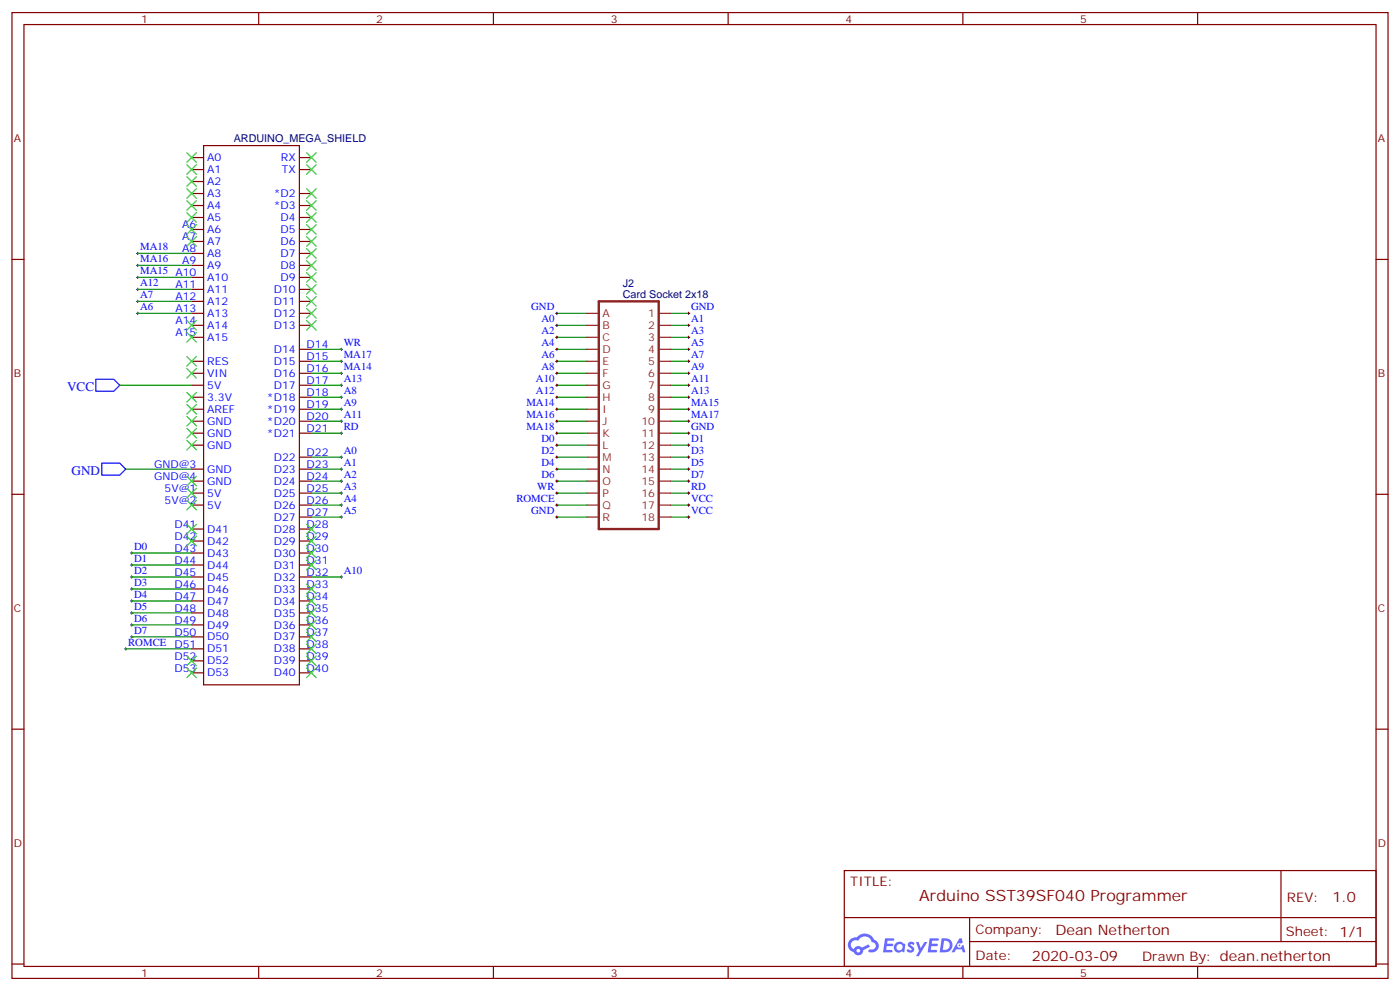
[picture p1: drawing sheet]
<svg xmlns="http://www.w3.org/2000/svg" width="412mm" height="292mm" viewBox="0 0 412 292" stroke-linecap="round" stroke-linejoin="round" font-family="sans-serif">
<g fill="none" stroke="#870000" stroke-width=".35">
<path d="M3.5 3.7h405.4v284.3h-405.4zM7.1 7.2h398.2v277.3h-398.2zM76.2 3.7v3.5M145.3 3.7v3.5M214.5 3.7v3.5M283.6 3.7v3.5M352.8 3.7v3.5M3.5 76.4h3.6M405.3 76.4h3.6M3.5 145.5h3.6M405.3 145.5h3.6M3.5 214.7h3.6"/>
<path d="M405.3 214.7h3.6M248.7 256.3h156.6v28.2h-156.6zM377.3 256.3v20.9M248.7 270.1h156.5M285.6 277.2h119.6M285.6 270.1v14.2M3.5 283.8h3.6M76.2 284.5v3.5M145.3 284.5v3.5M214.5 284.5v3.5M283.6 284.5v3.5M352.8 284.5v3.5"/>
<path d="M405.3 283.8h3.6"/>
</g>
<g fill="#5487ff">
<path d="M267.7 277.5a1.22 1.22 0 0 1 1.7 .2l-.4 .6a.47 .47 0 0 0-.3-.4 .47 .47 0 0 0-.5 .2l.1 .2a1.14 1.14 0 0 1 .8 1.8 1.14 1.14 0 0 1-1.9 0l-.2-.2 .5-.6 .7 .5a.29 .29 0 0 0 .3-.3 .29 .29 0 0 0-.2-.3 1.04 1.04 0 0 1-.6-1.7z"/>
<path d="M260.7 276.2h2.4l.3 .2-.2 .5-1.8 .1-.1 .8h1.5l.3 .4-.3 .4h-1.6l-.2 1.1h1.7l.2 .3-.2 .3-2.6 .1z"/>
<path d="M273.8 276.2h2.4l.3 .2-.1 .5-1.8 .1-.2 .8h1.6l.3 .4-.4 .4-1.6-.1-.1 1.1 1.7 .1 .2 .3-.2 .3-2.6 .1z"/>
<path d="M282.6 276.2h.7l.3 1.3-.6 .3a.69 .69 0 0 0-1 .3 .69 .69 0 0 0 .4 .9 .69 .69 0 0 0 .9-.6l.5-.2 .6 2.2h-.8l-.2-.9h-1.8l-.5 .9h-.8z"/>
<path d="M269.8 277.3h.8l.6 1.8 1.1-1.8h.9l-2.6 4.2h-.8l.9-1.5z"/>
<path d="M277.4 276.2l-.6 4.2h1.3a2.11 2.11 0 0 0 2.5-2.1 2.11 2.11 0 0 0-2.5-2.1zM278.1 277a1.39 1.39 0 0 1 1.7 1.4 1.39 1.39 0 0 1-1.8 1.2h-.3z"/>
<path d="M263.7 277.8a1.54 1.54 0 0 0-.1 2.2 1.54 1.54 0 0 0 2.2 .1l.6 .3 .3-2.3-.2-.3h-.4a1.49 1.49 0 0 0-2.4 0zM264 278.8a.94 .94 0 0 1 1.8 0 .94 .94 0 0 1-1.8 0z"/>
<path d="M250.4 276.6a2.18 2.18 0 0 0 1.1 3.7 1.44 1.44 0 0 0 1.6 .9 1.44 1.44 0 0 0 1.2-1.4l2-1.1-.5-.7-1.9 1a1.47 1.47 0 0 0-2.4 .4 1.39 1.39 0 0 1-.7-1.9 1.39 1.39 0 0 1 2-.5 2.12 2.12 0 0 1 2.2-1.3 2.12 2.12 0 0 1 1.9 1.7 1.14 1.14 0 0 1 1.1 1.4 1.14 1.14 0 0 1-1.7 .7 .43 .43 0 0 0-.5 .4 .43 .43 0 0 0 .4 .5 1.98 1.98 0 0 0 2.5-1.2 1.98 1.98 0 0 0-1.2-2.6 3.1 3.1 0 0 0-5.3-.6l-.9 .1zM252.3 279.9a.55 .55 0 0 1 1.1 0 .55 .55 0 0 1-1.1 0z"/>
<circle cx="282.6" cy="278.3" r=".26"/>
</g>
<g fill="none" stroke="#870000" stroke-width=".35">
<path d="M56.4 46.4h3.6M56.4 49.9h3.6M56.4 57h3.6M56.4 53.4h3.6M60 42.9h28.2v158.7h-28.2zM88.2 46.4h3.5M88.2 49.9h3.5M88.2 57h3.5M56.4 60.5h3.6M56.4 64h3.6M56.4 67.6h3.6M56.4 71.1h3.6"/>
<path d="M56.4 74.6h3.6M56.4 78.1h3.6M88.2 60.5h3.5M88.2 64h3.5M88.2 67.6h3.5M88.2 71.1h3.5M88.2 74.6h3.5M88.2 78.1h3.5M56.4 81.7h3.6M56.4 85.2h3.6M56.4 88.7h3.6M56.4 92.3h3.6"/>
<path d="M56.4 95.8h3.6M56.4 99.3h3.6M88.2 81.7h3.5M88.2 85.2h3.5M88.2 88.7h3.5M88.2 92.3h3.5M88.2 95.8h3.5M56.4 109.9h3.6M56.4 106.4h3.6M56.4 113.4h3.6M56.4 116.9h3.6M88.2 109.9h3.5"/>
<path d="M88.2 106.4h3.5M88.2 113.4h3.5M88.2 116.9h3.5M88.2 102.8h3.5M56.4 120.5h3.6M56.4 124h3.6M56.4 127.5h3.6M56.4 131.1h3.6M56.4 138.1h3.6M88.2 120.5h3.5M88.2 124h3.5M88.2 127.5h3.5"/>
<path d="M88.2 134.6h3.5M88.2 138.1h3.5M56.4 141.6h3.6M56.4 145.2h3.6M56.4 148.7h3.6M56.4 155.8h3.6M56.4 159.3h3.6M88.2 141.6h3.5M88.2 145.2h3.5M88.2 148.7h3.5M88.2 152.2h3.5M88.2 155.8h3.5"/>
<path d="M88.2 159.3h3.5M56.4 162.8h3.6M56.4 166.3h3.6M56.4 169.9h3.6M56.4 173.4h3.6M56.4 176.9h3.6M88.2 162.8h3.5M88.2 166.3h3.5M88.2 169.9h3.5M88.2 173.4h3.5M88.2 176.9h3.5M56.4 180.4h3.6"/>
<path d="M56.4 184h3.6M56.4 187.5h3.6M56.4 191h3.6M56.4 194.6h3.6M56.4 198.1h3.6M88.2 180.4h3.5M88.2 184h3.5M88.2 187.5h3.5M88.2 191h3.5M88.2 194.6h3.5M88.2 198.1h3.5"/>
</g>
<path d="M28.2 111.7h5.3l1.8 1.7-1.8 1.8h-5.3zM30 136.3h5.3l1.7 1.8-1.7 1.8h-5.3z" fill="none" stroke="#00f" stroke-width=".35"/>
<g fill="none" stroke="#008700" stroke-width=".35">
<path d="M40.6 78.1h15.8M40.6 74.6h15.8M40.6 92.3h15.8M40.6 88.7h15.8M40.6 85.2h15.8M40.6 81.7h15.8M164 92.3h8.9M164 95.8h8.9M164 99.3h8.9M197.6 92.3h5.2M197.6 95.8h5.2M197.6 99.3h5.2"/>
<path d="M35.3 113.4h21.1M91.7 113.4h8.8M91.7 116.9h8.8M91.7 109.9h8.8M91.7 106.4h8.8M91.7 102.8h8.8M164 113.4h8.9M164 116.9h8.9M164 109.9h8.9M164 106.4h8.9M164 102.8h8.9M197.6 113.4h5.2"/>
<path d="M197.6 116.9h5.2M197.6 109.9h5.2M197.6 106.4h5.2M197.6 102.8h5.2M37 138.1h19.4M91.7 138.1h8.8M91.7 134.6h8.8M91.7 120.5h8.8M91.7 124h8.8M91.7 127.5h8.8M164 138.1h8.9M164 134.6h8.9"/>
<path d="M164 120.5h8.9M164 124h8.9M164 127.5h8.9M164 131.1h8.9M197.6 138.1h5.2M197.6 134.6h5.2M197.6 120.5h5.2M197.6 124h5.2M197.6 127.5h5.2M197.6 131.1h5.2M91.7 141.6h8.8M91.7 145.2h8.8"/>
<path d="M91.7 148.7h8.8M91.7 152.2h8.8M164 141.6h8.9M164 145.2h8.9M164 148.7h8.9M164 152.2h8.9M197.6 141.6h5.2M197.6 145.2h5.2M197.6 148.7h5.2M197.6 152.2h5.2M38.8 169.9h17.6M38.8 162.8h17.6"/>
<path d="M38.8 166.3h17.6M38.8 173.4h17.6M38.8 176.9h17.6M91.7 169.9h8.8M37 191h19.4M38.8 180.4h17.6M38.8 184h17.6M38.8 187.5h17.6"/>
</g>
<g fill="none" stroke="#3c3" stroke-width=".35">
<path d="M55 45l2.9 2.8M55 48.5l2.9 2.8M55 52l2.9 2.9M55 55.6l2.9 2.8M55 59.1l2.9 2.8M57.9 45l-2.9 2.8M57.9 48.5l-2.9 2.8M57.9 52l-2.9 2.9M57.9 55.6l-2.9 2.8M57.9 59.1l-2.9 2.8M90.3 45l2.8 2.8M90.3 48.5l2.8 2.8"/>
<path d="M90.3 55.6l2.8 2.8M90.3 59.1l2.8 2.8M93.1 45l-2.8 2.8M93.1 48.5l-2.8 2.8M93.1 55.6l-2.8 2.8M93.1 59.1l-2.8 2.8M55 62.6l2.9 2.8M55 66.1l2.9 2.9M55 69.7l2.9 2.8M57.9 62.6l-2.9 2.8M57.9 66.1l-2.9 2.9M57.9 69.7l-2.9 2.8"/>
<path d="M90.3 62.6l2.8 2.8M90.3 66.1l2.8 2.9M90.3 69.7l2.8 2.8M90.3 73.2l2.8 2.8M90.3 76.7l2.8 2.9M93.1 69.7l-2.8 2.8M93.1 73.2l-2.8 2.8M93.1 62.6l-2.8 2.8M93.1 66.1l-2.8 2.9M93.1 76.7l-2.8 2.9M55 97.9l2.9 2.8M55 94.4l2.9 2.8"/>
<path d="M57.9 97.9l-2.9 2.8M57.9 94.4l-2.9 2.8M90.3 94.4l2.8 2.8M90.3 83.8l2.8 2.8M90.3 87.3l2.8 2.8M90.3 90.8l2.8 2.9M90.3 80.3l2.8 2.8M93.1 80.3l-2.8 2.8M93.1 83.8l-2.8 2.8M93.1 90.8l-2.8 2.9M93.1 94.4l-2.8 2.8M93.1 87.3l-2.8 2.8"/>
<path d="M55 105l2.9 2.8M55 108.5l2.9 2.8M55 115.5l2.9 2.9M55 119.1l2.9 2.8M57.9 105l-2.9 2.8M57.9 108.5l-2.9 2.8M57.9 115.5l-2.9 2.9M57.9 119.1l-2.9 2.8M55 122.6l2.9 2.8M55 126.1l2.9 2.8M55 129.6l2.9 2.9M57.9 122.6l-2.9 2.8"/>
<path d="M57.9 126.1l-2.9 2.8M57.9 129.6l-2.9 2.9M55 154.3l2.9 2.9M55 157.9l2.9 2.8M55 140.2l2.9 2.9M55 143.8l2.9 2.8M55 147.3l2.9 2.8M57.9 154.3l-2.9 2.9M57.9 157.9l-2.9 2.8M57.9 140.2l-2.9 2.9M57.9 143.8l-2.9 2.8M57.9 147.3l-2.9 2.8"/>
<path d="M90.3 154.3l2.8 2.9M90.3 157.9l2.8 2.8M93.1 154.3l-2.8 2.9M93.1 157.9l-2.8 2.8M90.3 175.5l2.8 2.8M90.3 161.4l2.8 2.8M90.3 164.9l2.8 2.8M90.3 172l2.8 2.8M90.3 179l2.8 2.9M93.1 175.5l-2.8 2.8M93.1 161.4l-2.8 2.8M93.1 164.9l-2.8 2.8"/>
<path d="M93.1 172l-2.8 2.8M93.1 179l-2.8 2.9M55 196.7l2.9 2.8M55 193.1l2.9 2.9M57.9 193.1l-2.9 2.9M57.9 196.7l-2.9 2.8M90.3 182.6l2.8 2.8M90.3 196.7l2.8 2.8M90.3 189.6l2.8 2.8M90.3 186.1l2.8 2.8M90.3 193.1l2.8 2.9M93.1 196.7l-2.8 2.8"/>
<path d="M93.1 189.6l-2.8 2.8M93.1 186.1l-2.8 2.8M93.1 193.1l-2.8 2.9M93.1 182.6l-2.8 2.8"/>
</g>
<g fill="none" stroke="#000" stroke-width=".29">
<path d="M40.2 78.1h.7M40.2 74.6h.7M40.6 74.3v.7M40.6 77.8v.7M40.2 92.3h.7M40.2 88.7h.7M40.2 85.2h.7M40.2 81.7h.7M40.6 81.3v.7M40.6 84.8v.7M40.6 88.4v.7M40.6 91.9v.7"/>
<path d="M163.7 92.3h.7M163.7 99.3h.7M163.7 95.8h.7M164 91.9v.7M164 95.4v.7M164 99v.7M202.5 92.3h.7M202.5 99.3h.7M202.5 95.8h.7M202.8 91.9v.7M202.8 95.4v.7M202.8 99v.7"/>
<path d="M100.2 116.9h.7M100.2 113.4h.7M100.2 109.9h.7M100.2 106.4h.7M100.2 102.8h.7M100.5 102.5v.7M100.5 106v.7M100.5 109.5v.7M100.5 113.1v.7M100.5 116.6v.7M163.7 116.9h.7M163.7 113.4h.7"/>
<path d="M163.7 109.9h.7M163.7 106.4h.7M163.7 102.8h.7M164 102.5v.7M164 106v.7M164 109.5v.7M164 113.1v.7M164 116.6v.7M202.5 116.9h.7M202.5 113.4h.7M202.5 109.9h.7M202.5 106.4h.7"/>
<path d="M202.5 102.8h.7M202.8 102.5v.7M202.8 106v.7M202.8 109.5v.7M202.8 113.1v.7M202.8 116.6v.7M100.2 134.6h.7M100.2 138.1h.7M100.2 120.5h.7M100.2 124h.7M100.2 127.5h.7M100.5 120.1v.7"/>
<path d="M100.5 123.6v.8M100.5 127.2v.7M100.5 134.2v.7M100.5 137.8v.7M163.7 134.6h.7M163.7 138.1h.7M163.7 120.5h.7M163.7 124h.7M163.7 127.5h.7M163.7 131.1h.7M164 120.1v.7M164 123.6v.8"/>
<path d="M164 127.2v.7M164 130.7v.7M164 134.2v.7M164 137.8v.7M202.5 134.6h.7M202.5 138.1h.7M202.5 120.5h.7M202.5 124h.7M202.5 127.5h.7M202.5 131.1h.7M202.8 120.1v.7M202.8 123.6v.8"/>
<path d="M202.8 127.2v.7M202.8 130.7v.7M202.8 134.2v.7M202.8 137.8v.7M100.2 141.6h.7M100.2 145.2h.7M100.2 148.7h.7M100.2 152.2h.7M100.5 141.3v.7M100.5 144.8v.7M100.5 148.3v.7M100.5 151.9v.7"/>
<path d="M163.7 141.6h.7M163.7 145.2h.7M163.7 148.7h.7M163.7 152.2h.7M164 141.3v.7M164 144.8v.7M164 148.3v.7M164 151.9v.7M202.5 141.6h.7M202.5 145.2h.7M202.5 148.7h.7M202.5 152.2h.7"/>
<path d="M202.8 141.3v.7M202.8 144.8v.7M202.8 148.3v.7M202.8 151.9v.7M38.5 169.9h.7M38.5 162.8h.7M38.5 166.3h.7M38.5 173.4h.7M38.5 176.9h.7M38.8 162.5v.7M38.8 166v.7M38.8 169.5v.7"/>
<path d="M38.8 173v.7M38.8 176.6v.7M100.2 169.9h.7M100.5 169.5v.7M36.7 191h.7M37 190.7v.7M38.5 180.4h.7M38.5 184h.7M38.5 187.5h.7M38.8 180.1v.7M38.8 183.6v.7M38.8 187.1v.8"/>
</g>
<path d="M176.4 88.7h17.6v67.1h-17.6z" fill="none" stroke="#8c2424" stroke-width=".71"/>
<g fill="none" stroke="#8c2424" stroke-width=".35">
<path d="M172.9 92.3h3.5M172.9 95.8h3.5M172.9 99.3h3.5M194 92.3h3.6M194 95.8h3.6M194 99.3h3.6M172.9 102.8h3.5M172.9 106.4h3.5M172.9 109.9h3.5M172.9 113.4h3.5M172.9 116.9h3.5M194 102.8h3.6"/>
<path d="M194 106.4h3.6M194 109.9h3.6M194 113.4h3.6M194 116.9h3.6M172.9 120.5h3.5M172.9 124h3.5M172.9 127.5h3.5M172.9 131.1h3.5M172.9 134.6h3.5M172.9 138.1h3.5M194 120.5h3.6M194 124h3.6"/>
<path d="M194 127.5h3.6M194 131.1h3.6M194 134.6h3.6M194 138.1h3.6M172.9 141.6h3.5M172.9 145.2h3.5M172.9 148.7h3.5M172.9 152.2h3.5M194 141.6h3.6M194 145.2h3.6M194 148.7h3.6M194 152.2h3.6"/>
</g>
<text font-size="4.6" fill="#800" x="270.8" y="265.3">Arduino SST39SF040 Programmer</text>
<g font-size="4.2" fill="#800">
<text x="392.5" y="265.6">1.0</text>
<text x="310.9" y="275.1">Dean Netherton</text>
<text x="304" y="282.9">2020-03-09</text>
</g>
<g font-size="3.9" fill="#00f">
<text x="19.8" y="115.2">VCC</text>
<text x="21.1" y="139.9">GND</text>
</g>
<g font-size="3.9" fill="#800">
<text x="250.5" y="260.9">TITLE:</text>
<text x="379.1" y="265.6">REV:</text>
<text x="287.4" y="275.1">Company:</text>
<text x="378.7" y="275.7">Sheet: 1/1</text>
<text x="287.4" y="282.8">Date:</text>
<text x="336.4" y="282.8">Drawn By: dean.netherton</text>
</g>
<g font-size="3.2" fill="#800">
<text x="41.6" y="6.7">1</text>
<text x="110.8" y="6.7">2</text>
<text x="179.9" y="6.7">3</text>
<text x="249.1" y="6.7">4</text>
<text x="318.2" y="6.7">5</text>
<text x="4.1" y="41.8">A</text>
<text x="405.9" y="41.8">A</text>
<text x="4.1" y="110.9">B</text>
<text x="405.9" y="110.9">B</text>
<text x="4.1" y="180.1">C</text>
<text x="405.9" y="180.1">C</text>
<text x="4.1" y="249.2">D</text>
<text x="405.9" y="249.2">D</text>
<text x="41.6" y="287.5">1</text>
<text x="110.8" y="287.5">2</text>
<text x="179.9" y="287.5">3</text>
<text x="249.1" y="287.5">4</text>
<text x="318.2" y="287.5">5</text>
</g>
<g font-size="3.2" fill="#000080">
<text x="68.9" y="41.8">ARDUINO_MEGA_SHIELD</text>
<text x="183.5" y="87.7">Card Socket 2x18</text>
<text x="183.5" y="84.5">J2</text>
</g>
<g font-size="3.2" fill="#00f">
<text x="61" y="47.4">A0</text>
<text x="82.8" y="47.4">RX</text>
<text x="61" y="51">A1</text>
<text x="83" y="51">TX</text>
<text x="61" y="54.5">A2</text>
<text x="61" y="58">A3</text>
<text x="80.7" y="58">*D2</text>
<text x="61" y="61.6">A4</text>
<text x="61" y="65.1">A5</text>
<text x="80.7" y="61.6">*D3</text>
<text x="82.7" y="65.1">D4</text>
<text x="53.7" y="67.2">A6</text>
<text x="53.7" y="70.7">A7</text>
<text x="61" y="68.6">A6</text>
<text x="82.7" y="68.6">D5</text>
<text x="41.3" y="77.3">MA16</text>
<text x="41.3" y="73.7">MA18</text>
<text x="53.7" y="74.3">A8</text>
<text x="53.7" y="77.8">A9</text>
<text x="61" y="72.1">A7</text>
<text x="61" y="75.7">A8</text>
<text x="82.7" y="72.1">D6</text>
<text x="82.7" y="75.7">D7</text>
<text x="41.3" y="80.8">MA15 A10</text>
<text x="61" y="79.2">A9</text>
<text x="61" y="82.7">A10</text>
<text x="82.7" y="79.2">D8</text>
<text x="82.7" y="82.7">D9</text>
<text x="41.3" y="87.8">A7</text>
<text x="41.3" y="84.3">A12</text>
<text x="51.7" y="84.8">A11</text>
<text x="51.7" y="88.4">A12</text>
<text x="61" y="86.3">A11</text>
<text x="61" y="89.8">A12</text>
<text x="80.7" y="86.3">D10</text>
<text x="80.7" y="89.8">D11</text>
<text x="41.3" y="91.4">A6</text>
<text x="51.7" y="91.9">A13</text>
<text x="51.7" y="95.4">A14</text>
<text x="61" y="93.3">A13</text>
<text x="80.7" y="93.3">D12</text>
<text x="156.5" y="91.4">GND</text>
<text x="159.5" y="94.9">A0</text>
<text x="203.6" y="91.4">GND</text>
<text x="203.6" y="94.9">A1</text>
<text x="51.7" y="99">A15</text>
<text x="61" y="96.8">A14</text>
<text x="61" y="100.4">A15</text>
<text x="80.7" y="96.8">D13</text>
<text x="101.2" y="102">WR</text>
<text x="159.5" y="102">A4</text>
<text x="159.5" y="98.4">A2</text>
<text x="203.6" y="102">A5</text>
<text x="203.6" y="98.4">A3</text>
<text x="61" y="107.4">RES</text>
<text x="80.7" y="103.9">D14</text>
<text x="80.7" y="107.4">D15</text>
<text x="90.3" y="102.5">D14</text>
<text x="90.3" y="106">D15</text>
<text x="101.2" y="105.5">MA17</text>
<text x="159.5" y="105.5">A6</text>
<text x="203.6" y="105.5">A7</text>
<text x="61" y="110.9">VIN</text>
<text x="80.7" y="110.9">D16</text>
<text x="90.3" y="109.5">D16</text>
<text x="90.3" y="113.1">D17</text>
<text x="101.2" y="112.5">A13</text>
<text x="101.2" y="109">MA14</text>
<text x="157.9" y="112.5">A10</text>
<text x="159.5" y="109">A8</text>
<text x="203.6" y="109">A9</text>
<text x="203.6" y="112.5">A11</text>
<text x="61" y="114.5">5V</text>
<text x="61" y="118">3.3V</text>
<text x="78.6" y="118">*D18</text>
<text x="80.7" y="114.5">D17</text>
<text x="90.3" y="116.6">D18</text>
<text x="101.2" y="116.1">A8</text>
<text x="101.2" y="119.6">A9</text>
<text x="155" y="119.6">MA14</text>
<text x="157.9" y="116.1">A12</text>
<text x="203.6" y="116.1">A13</text>
<text x="203.6" y="119.6">MA15</text>
<text x="61" y="121.5">AREF</text>
<text x="61" y="125.1">GND</text>
<text x="78.6" y="121.5">*D19</text>
<text x="78.6" y="125.1">*D20</text>
<text x="90.3" y="120.1">D19</text>
<text x="90.3" y="123.6">D20</text>
<text x="101.2" y="123.1">A11</text>
<text x="155" y="123.1">MA16</text>
<text x="203.6" y="123.1">MA17</text>
<text x="61" y="128.6">GND</text>
<text x="78.6" y="128.6">*D21</text>
<text x="90.3" y="127.2">D21</text>
<text x="101.2" y="126.6">RD</text>
<text x="155" y="126.6">MA18</text>
<text x="159.5" y="130.2">D0</text>
<text x="203.6" y="126.6">GND</text>
<text x="203.6" y="130.2">D1</text>
<text x="45.4" y="137.8">GND@3</text>
<text x="61" y="132.1">GND</text>
<text x="80.7" y="135.6">D22</text>
<text x="90.3" y="134.2">D22</text>
<text x="90.3" y="137.8">D23</text>
<text x="101.2" y="133.7">A0</text>
<text x="101.2" y="137.2">A1</text>
<text x="159.5" y="137.2">D4</text>
<text x="159.5" y="133.7">D2</text>
<text x="203.6" y="133.7">D3</text>
<text x="203.6" y="137.2">D5</text>
<text x="45.4" y="141.3">GND@4</text>
<text x="61" y="142.7">GND</text>
<text x="61" y="139.2">GND</text>
<text x="80.7" y="139.2">D23</text>
<text x="80.7" y="142.7">D24</text>
<text x="90.3" y="141.3">D24</text>
<text x="101.2" y="140.8">A2</text>
<text x="159.5" y="140.8">D6</text>
<text x="203.6" y="140.8">D7</text>
<text x="48.5" y="148.3">5V@2</text>
<text x="48.5" y="144.8">5V@1</text>
<text x="61" y="149.8">5V</text>
<text x="61" y="146.2">5V</text>
<text x="80.7" y="146.2">D25</text>
<text x="80.7" y="149.8">D26</text>
<text x="90.3" y="144.8">D25</text>
<text x="90.3" y="148.3">D26</text>
<text x="101.2" y="144.3">A3</text>
<text x="101.2" y="147.8">A4</text>
<text x="152.1" y="147.8">ROMCE</text>
<text x="158.3" y="144.3">WR</text>
<text x="203.6" y="144.3">RD</text>
<text x="203.6" y="147.8">VCC</text>
<text x="51.4" y="155.4">D41</text>
<text x="80.7" y="153.3">D27</text>
<text x="90.3" y="151.9">D27</text>
<text x="90.3" y="155.4">D28</text>
<text x="101.2" y="151.3">A5</text>
<text x="156.5" y="151.3">GND</text>
<text x="203.6" y="151.3">VCC</text>
<text x="39.5" y="161.9">D0</text>
<text x="51.4" y="158.9">D42</text>
<text x="61" y="160.3">D42</text>
<text x="61" y="156.8">D41</text>
<text x="80.7" y="156.8">D28</text>
<text x="80.7" y="160.3">D29</text>
<text x="90.3" y="158.9">D29</text>
<text x="39.5" y="165.5">D1</text>
<text x="51.4" y="166">D44</text>
<text x="51.4" y="162.5">D43</text>
<text x="61" y="167.4">D44</text>
<text x="61" y="163.9">D43</text>
<text x="80.7" y="163.9">D30</text>
<text x="80.7" y="167.4">D31</text>
<text x="90.3" y="162.5">D30</text>
<text x="90.3" y="166">D31</text>
<text x="39.5" y="169">D2</text>
<text x="39.5" y="172.5">D3</text>
<text x="51.4" y="173">D46</text>
<text x="51.4" y="169.5">D45</text>
<text x="61" y="170.9">D45</text>
<text x="80.7" y="170.9">D32</text>
<text x="90.3" y="169.5">D32</text>
<text x="90.3" y="173">D33</text>
<text x="101.2" y="169">A10</text>
<text x="39.5" y="176">D4</text>
<text x="39.5" y="179.6">D5</text>
<text x="51.4" y="176.6">D47</text>
<text x="61" y="178">D47</text>
<text x="61" y="174.4">D46</text>
<text x="80.7" y="174.4">D33</text>
<text x="80.7" y="178">D34</text>
<text x="90.3" y="176.6">D34</text>
<text x="39.5" y="183.1">D6</text>
<text x="51.4" y="183.6">D49</text>
<text x="51.4" y="180.1">D48</text>
<text x="61" y="185">D49</text>
<text x="61" y="181.5">D48</text>
<text x="80.7" y="181.5">D35</text>
<text x="80.7" y="185">D36</text>
<text x="90.3" y="180.1">D35</text>
<text x="90.3" y="183.6">D36</text>
<text x="37.7" y="190.1">ROMCE</text>
<text x="39.5" y="186.6">D7</text>
<text x="51.4" y="190.7">D51</text>
<text x="51.4" y="187.1">D50</text>
<text x="61" y="188.6">D50</text>
<text x="80.7" y="188.6">D37</text>
<text x="90.3" y="187.1">D37</text>
<text x="90.3" y="190.7">D38</text>
<text x="51.4" y="197.7">D53</text>
<text x="51.4" y="194.2">D52</text>
<text x="61" y="195.6">D52</text>
<text x="61" y="192.1">D51</text>
<text x="80.7" y="192.1">D38</text>
<text x="80.7" y="195.6">D39</text>
<text x="90.3" y="194.2">D39</text>
<text x="90.3" y="197.7">D40</text>
<text x="61" y="199.1">D53</text>
<text x="80.7" y="199.1">D40</text>
</g>
<g font-size="3.2" fill="#8d2323">
<text x="177.4" y="93.3">A</text>
<text x="191" y="93.3">1</text>
<text x="177.4" y="96.8">B</text>
<text x="177.4" y="100.4">C</text>
<text x="191" y="96.8">2</text>
<text x="191" y="100.4">3</text>
<text x="177.4" y="103.9">D</text>
<text x="177.4" y="107.4">E</text>
<text x="191" y="103.9">4</text>
<text x="191" y="107.4">5</text>
<text x="177.4" y="110.9">F</text>
<text x="191" y="110.9">6</text>
<text x="177.4" y="114.5">G</text>
<text x="177.4" y="118">H</text>
<text x="191" y="114.5">7</text>
<text x="191" y="118">8</text>
<text x="177.4" y="121.5">I</text>
<text x="177.4" y="125.1">J</text>
<text x="188.9" y="125.1">10</text>
<text x="191" y="121.5">9</text>
<text x="177.4" y="128.6">K</text>
<text x="188.9" y="128.6">11</text>
<text x="177.4" y="132.1">L</text>
<text x="177.4" y="135.6">M</text>
<text x="188.9" y="132.1">12</text>
<text x="188.9" y="135.6">13</text>
<text x="177.4" y="139.2">N</text>
<text x="177.4" y="142.7">O</text>
<text x="188.9" y="139.2">14</text>
<text x="188.9" y="142.7">15</text>
<text x="177.4" y="146.2">P</text>
<text x="177.4" y="149.8">Q</text>
<text x="188.9" y="146.2">16</text>
<text x="188.9" y="149.8">17</text>
<text x="177.4" y="153.3">R</text>
<text x="188.9" y="153.3">18</text>
</g>
</svg>
